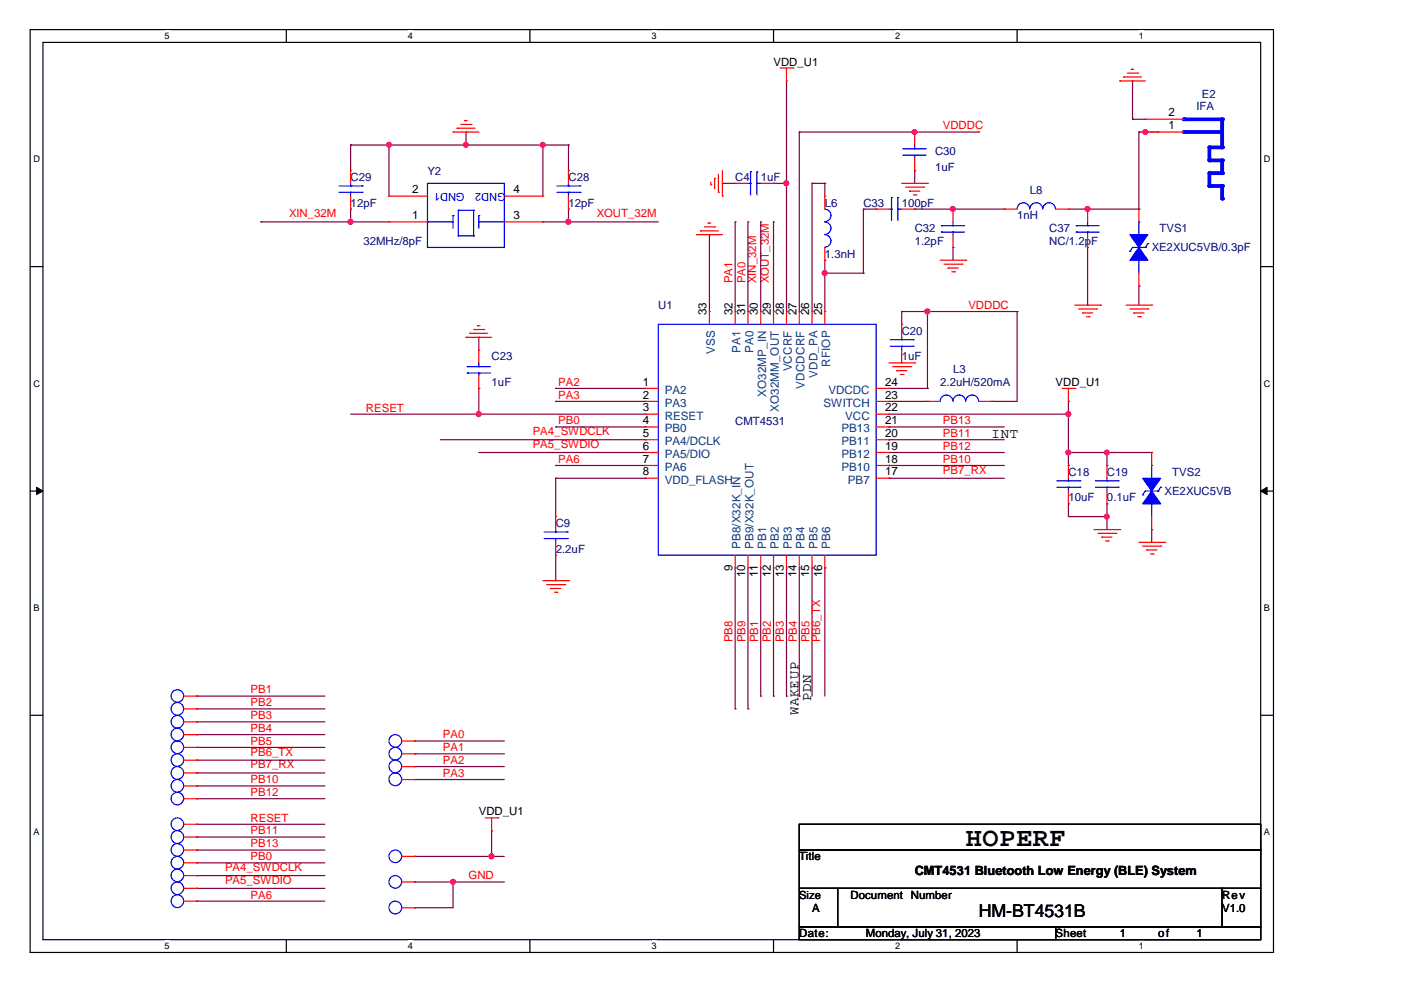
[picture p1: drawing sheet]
<svg xmlns="http://www.w3.org/2000/svg" width="297mm" height="210mm" viewBox="0 0 297 210" stroke-linecap="round" stroke-linejoin="round" font-family="sans-serif">
<path d="M6.4 6.3h263.6v195.6h-263.6zM9.1 9h258.2v190.2h-258.2z" fill="none" stroke="#000" stroke-width=".25"/>
<g fill="#fff">
<path d="M34.9 6.5h1v2.2h-1z"/>
<path d="M34.9 199.4h1v2.2h-1z"/>
</g>
<path d="M60.7 6.3v2.7M60.7 199.2v2.7" fill="none" stroke="#000" stroke-width=".25"/>
<g fill="#fff">
<path d="M86.5 6.5h1v2.2h-1z"/>
<path d="M86.5 199.4h1v2.2h-1z"/>
</g>
<path d="M112.4 6.3v2.7M112.4 199.2v2.7" fill="none" stroke="#000" stroke-width=".25"/>
<g fill="#fff">
<path d="M138.1 6.5h1.1v2.2h-1.1z"/>
<path d="M138.1 199.4h1.1v2.2h-1.1z"/>
</g>
<path d="M164 6.3v2.7M164 199.2v2.7" fill="none" stroke="#000" stroke-width=".25"/>
<g fill="#fff">
<path d="M189.8 6.5h1v2.2h-1z"/>
<path d="M189.8 199.4h1v2.2h-1z"/>
</g>
<path d="M215.6 6.3v2.7M215.6 199.2v2.7" fill="none" stroke="#000" stroke-width=".25"/>
<g fill="#fff">
<path d="M241.4 6.5h1.1v2.2h-1.1z"/>
<path d="M241.4 199.4h1.1v2.2h-1.1z"/>
<path d="M7.1 32.7h1.3v2.2h-1.3z"/>
<path d="M268 32.7h1.3v2.2h-1.3z"/>
<path d="M7.1 80.2h1.3v2.2h-1.3z"/>
<path d="M268 80.2h1.3v2.2h-1.3z"/>
</g>
<path d="M6.4 56.5h2.7M267.3 56.5h2.7" fill="none" stroke="#000" stroke-width=".25"/>
<g fill="#fff">
<path d="M7.1 127.8h1.2v2.2h-1.2z"/>
<path d="M268 127.8h1.2v2.2h-1.2z"/>
</g>
<path d="M6.4 104.1h2.7M267.3 104.1h2.7" fill="none" stroke="#000" stroke-width=".25"/>
<g fill="#000" stroke="#000" stroke-width=".21">
<path d="M7.7 103.3l1.4 .8-1.4 .8z" fill-rule="evenodd"/>
<path d="M267.3 104.1l1.3-.8v1.6z" fill-rule="evenodd"/>
</g>
<g fill="#fff">
<path d="M7.1 175.3h1.2v2.2h-1.2z"/>
<path d="M268 175.3h1.2v2.2h-1.2z"/>
</g>
<path d="M6.4 151.7h2.7M267.3 151.7h2.7M169.5 174.8h97.8v5.4h-97.8zM169.5 180.2h97.8v8.2h-97.8zM169.5 188.4h8.1v8.1h-8.1zM169.5 196.5h54.3v2.7h-54.3zM177.6 188.4h81.5v8.1h-81.5zM223.8 196.5h43.5v2.7h-43.5zM259.1 188.4h8.2v8.1h-8.2z" fill="none" stroke="#000" stroke-width=".25"/>
<g fill="none" stroke="#800040" stroke-width=".25">
<path d="M166.8 17.2v48.9M240.1 17.2h.1M240.1 17.2v8.1M74.3 30.7h.1M74.3 30.7h46.2M74.3 30.7v5.5M82.5 30.7h.1M82.5 30.7v10.9M98.8 30.7h.1M98.8 28h.1M98.8 28v2.7M115.1 30.7h.1"/>
<path d="M115.1 30.7v10.9M120.5 30.7h.1M120.5 30.7v5.5M153.2 38.9h.1M153.2 38.9h2.7M164 38.9h.1M164 38.9h2.8M166.8 38.9h.1M169.5 28h.1M169.5 28v38.1M169.5 28h38M172.2 38.9h.1"/>
<path d="M172.2 38.9v27.2M172.2 38.9h2.7M174.9 38.9h.1M174.9 38.9v2.7M193.9 28h.1M193.9 36.2h.1M193.9 36.2v2.7M207.5 28h.1M240.1 25.3h.1M240.1 25.3h2.7M241.5 28h.1M241.5 28h4"/>
<path d="M241.5 28v16.3M242.8 28h.1M245.5 28h.1M55.3 47h.1M55.3 47h27.2M74.3 44.3h.1M74.3 47h.1M74.3 44.3v2.7M115.1 47h.1M115.1 47h24.5M120.5 44.3h.1M120.5 47h.1"/>
<path d="M120.5 44.3v2.7M150.4 49.8h.1M150.4 49.8v16.3M155.9 47h.1M155.9 47v19.1M158.6 47h.1M158.6 47v19.1M161.3 47h.1M161.3 47v19.1M164 47h.1M164 47v19.1M174.9 57.9h.1"/>
<path d="M174.9 55.2h.1M174.9 55.2v10.9M174.9 57.9h8.1M183 44.3h.1M183 57.9h.1M183 44.3h2.8M183 44.3v13.6M193.9 44.3h.1M193.9 44.3h19M202.1 52.5h.1M202.1 52.5v2.7M212.9 44.3h.1"/>
<path d="M226.5 44.3h15M230.6 44.3h.1M230.6 52.5v12.2M241.5 44.3h.1M101.5 71.5h.1M101.5 71.5v2.7M166.8 66.1h.1M172.2 66.1h.1M191.2 66.1h.1M191.2 66.1h24.4M191.2 66.1v2.7M196.6 66.1h.1"/>
<path d="M196.6 66.1v16.3M215.6 66.1h.1M215.6 66.1v19h-5.4M230.6 64.7h.1M241.5 60.6h.1M241.5 60.6v4.1M74.3 87.8h62.5M93.3 93.2h43.5M101.5 87.8h.1M101.5 82.4h.1M101.5 95.9h35.3M101.5 82.4v5.4"/>
<path d="M117.8 98.7h.1M117.8 82.4h.1M117.8 85.1h.1M117.8 90.5h.1M117.8 98.7h19M117.8 90.5h19M117.8 85.1h19M117.8 82.4h19M136.8 95.9h.1M136.8 93.2h.1M188.5 98.7h.1M188.5 95.9h.1"/>
<path d="M188.5 93.2h.1M188.5 90.5h.1M188.5 98.7h24.4M188.5 95.9h24.4M188.5 87.8h38M188.5 93.2h24.4M188.5 90.5h24.4M188.5 85.1h8.1M188.5 82.4h8.1M196.6 85.1h.1M196.6 82.4h.1M210.2 85.1h.1"/>
<path d="M226.5 95.9h.1M226.5 87.8h.1M226.5 85.1h.1M226.5 98.7h.1M226.5 95.9h17.7M226.5 85.1v13.6M234.7 98.7h.1M234.7 95.9v2.8M244.2 95.9h.1M117.8 101.4h.1M117.8 101.4v8.1M117.8 117.7v5.4"/>
<path d="M117.8 101.4h19M136.8 101.4h.1M188.5 101.4h.1M188.5 101.4h24.4M226.5 106.8h.1M226.5 106.8v2.7h8.2M234.7 109.5h.1M234.7 106.8h.1M234.7 106.8v5.5M244.2 112.3h.1M244.2 112.3v2.7M117.8 123.1h.1"/>
<path d="M155.9 120.4v29.9M158.6 120.4v29.9M161.3 120.4v27.2M164 120.4v27.2M166.8 120.4v27.2M169.5 120.4v27.2M172.2 120.4h.1M172.2 120.4v27.2M174.9 120.4h.1M174.9 120.4v27.2M41.7 153h.1M41.7 158.5h.1"/>
<path d="M41.7 147.6h.1M41.7 150.3h.1M41.7 155.8h.1M41.7 153h27.2M41.7 158.5h27.2M41.7 147.6h27.2M41.7 150.3h27.2M41.7 155.8h27.2M87.9 157.1h.1M87.9 159.8h.1M87.9 157.1h19M87.9 159.8h19"/>
<path d="M155.9 150.3h.1M158.6 150.3h.1M161.3 147.6h.1M164 147.6h.1M166.8 147.6h.1M169.5 147.6h.1M41.7 174.8h.1M41.7 163.9h.1M41.7 166.6h.1M41.7 169.3h.1M41.7 177.5h.1M41.7 161.2h.1"/>
<path d="M41.7 174.8h27.2M41.7 163.9h27.2M41.7 166.6h27.2M41.7 169.3h27.2M41.7 177.5h27.2M41.7 161.2h27.2M87.9 162.5h.1M87.9 165.3h.1M87.9 162.5h19M87.9 165.3h19M104.2 176.1h.1M104.2 176.1v5.5"/>
<path d="M41.7 188.4h.1M41.7 191.1h.1M41.7 182.9h.1M41.7 185.6h.1M41.7 180.2h.1M41.7 188.4h27.2M41.7 191.1h27.2M41.7 182.9h27.2M41.7 185.6h27.2M41.7 180.2h27.2M87.9 181.6h.1M87.9 187h.1"/>
<path d="M87.9 192.5h.1M87.9 181.6h19M87.9 187h19M96.1 187h.1M96.1 187v5.5h-8.2M104.2 181.6h.1"/>
</g>
<g fill="#f0f" stroke="#f0f" stroke-width=".25">
<circle cx="166.7" cy="38.8" r=".52"/>
<circle cx="115.1" cy="30.7" r=".52"/>
<circle cx="98.8" cy="30.7" r=".51"/>
<circle cx="101.5" cy="87.8" r=".54"/>
<circle cx="226.5" cy="95.9" r=".52"/>
<circle cx="234.7" cy="109.5" r=".51"/>
<circle cx="74.3" cy="47" r=".54"/>
<circle cx="120.5" cy="47" r=".54"/>
<circle cx="82.5" cy="30.7" r=".51"/>
<circle cx="193.9" cy="28" r=".51"/>
<circle cx="226.5" cy="87.8" r=".54"/>
<circle cx="196.6" cy="66" r=".54"/>
<circle cx="96" cy="187" r=".52"/>
<circle cx="104.2" cy="181.6" r=".54"/>
<circle cx="174.9" cy="57.9" r=".52"/>
<circle cx="202" cy="44.3" r=".52"/>
<circle cx="230.6" cy="44.3" r=".52"/>
<circle cx="242.8" cy="28" r=".52"/>
<circle cx="234.7" cy="95.9" r=".51"/>
</g>
<g fill="none" stroke="#f00" stroke-width=".25">
<path d="M165.4 14.4h2.7M166.8 17.2h.1M166.8 14.4v2.8M168.1 14.4h.1M237.4 17.2h.1M237.4 17.2h5.4M238.2 16.3h.1M238.2 16.3h3.8M239 15.5h2.2M239.9 14.7h.1M239.9 14.7h.5M241.2 15.5h.1"/>
<path d="M96.1 28h.1M96.1 28h5.4M96.9 27.2h.1M96.9 27.2h3.8M97.7 26.4h2.2M98.5 25.6h.1M98.5 25.6h.6M99.9 26.4h.1M120.5 36.2h.1M120.5 36.2v2.7M150.7 39.2h.1M150.7 38.6v.6"/>
<path d="M151.5 37.8h.1M151.5 37.8v2.2M152.3 37v3.8M153.2 36.2v5.4M155.9 38.9h.1M155.9 38.9h2.7M161.3 38.9h2.7M164 38.9h.1M191.2 38.9h5.4M192 39.7h3.8M193.9 36.2h.1M193.9 28h.1"/>
<path d="M193.9 28v2.7M193.9 33.5v2.7M195.8 39.7h.1M196.6 38.9h.1M120.5 44.3h.1M120.5 41.6v2.7M147.7 49.8h.1M147.7 49.8h5.5M148.5 49h.1M148.5 49h3.8M149.4 48.1h2.1M150.2 47.3h.1"/>
<path d="M150.2 47.3h.5M151.5 48.1h.1M152.3 40.8h.1M153.2 41.6h.1M174.9 41.6h.1M174.9 55.2h.1M174.9 41.6v2.7M174.9 52.5v2.7M185.8 44.3h.1M185.8 44.3h2.7M191.2 44.3h2.7M192.8 40.5h.1"/>
<path d="M192.8 40.5h2.2M193.6 41.3h.6M193.9 44.3h.1M194.2 41.3h.1M199.3 55.2h5.5M200.2 56h3.8M201 56.8h.1M201 56.8h2.2M201.8 57.6h.6M202.4 57.6h.1M204 56h.1M204.8 55.2h.1"/>
<path d="M241.5 44.3h.1M241.5 44.3v2.7M241.5 57.9v2.7M98.8 71.5h.1M98.8 71.5h5.4M99.6 70.7h.1M99.6 70.7h3.8M100.4 69.9h2.2M101.2 69.1h.1M101.2 69.1h.6M101.5 74.2h.1M101.5 74.2v2.7"/>
<path d="M101.5 79.6v2.8M102.6 69.9h.1M150.4 66.1h.1M150.4 66.1v2.7M155.9 66.1h.1M155.9 66.1v2.7M158.6 66.1h.1M158.6 66.1v2.7M161.3 66.1h.1M161.3 66.1v2.7M164 66.1h.1M164 66.1v2.7"/>
<path d="M166.8 66.1h.1M166.8 66.1v2.7M169.5 66.1h.1M169.5 66.1v2.7M172.2 66.1h.1M172.2 66.1v2.7M174.9 66.1h.1M174.9 66.1v2.7M188.5 76.9h5.4M189.3 77.7h3.8M190.1 78.6h.1M190.1 78.6h2.2"/>
<path d="M190.9 79.4h.6M191.5 79.4h.1M193.1 77.7h.1M193.9 76.9h.1M227.9 64.7h5.4M228.7 65.5h3.8M229.5 66.4h.1M229.5 66.4h2.2M230.3 67.2h.6M230.9 67.2h.1M232.5 65.5h.1M233.3 64.7h.1"/>
<path d="M238.8 64.7h5.4M239.6 65.5h3.8M240.4 66.4h.1M240.4 66.4h2.2M241.2 67.2h.6M241.5 60.6h.1M241.8 67.2h.1M243.4 65.5h.1M244.2 64.7h.1M101.5 82.4h.1M136.8 82.4h.1M136.8 85.1h.1"/>
<path d="M136.8 87.8h.1M136.8 90.5h.1M136.8 93.2h.1M136.8 95.9h.1M136.8 98.7h.1M136.8 82.4h2.8M136.8 85.1h2.8M136.8 87.8h2.8M136.8 90.5h2.8M136.8 93.2h2.8M136.8 95.9h2.8M136.8 98.7h2.8"/>
<path d="M185.8 82.4h2.7M185.8 85.1h2.7M185.8 87.8h2.7M185.8 90.5h2.7M185.8 93.2h2.7M185.8 95.9h2.7M185.8 98.7h2.7M188.5 98.7h.1M188.5 95.9h.1M188.5 93.2h.1M188.5 90.5h.1M188.5 87.8h.1"/>
<path d="M188.5 85.1h.1M188.5 82.4h.1M225.2 82.4h2.7M226.5 85.1h.1M226.5 82.4v2.7M227.9 82.4h.1M244.2 95.9h.1M244.2 95.9v2.8M117.8 109.5h.1M117.8 117.7h.1M117.8 109.5v2.8M117.8 115v2.7"/>
<path d="M136.8 101.4h.1M136.8 101.4h2.8M155.9 117.7v2.7M158.6 117.7v2.7M161.3 117.7v2.7M164 117.7v2.7M166.8 117.7v2.7M169.5 117.7v2.7M172.2 117.7v2.7M174.9 117.7v2.7M185.8 101.4h2.7M188.5 101.4h.1"/>
<path d="M231.9 112.3h5.5M232.8 113.1h3.8M233.6 113.9h.1M233.6 113.9h2.2M234.4 114.7h.5M234.9 114.7h.1M236.6 113.1h.1M237.4 112.3h.1M241.5 115h5.4M242.3 115.8h3.8M243.1 116.6h.1M243.1 116.6h2.2"/>
<path d="M243.9 117.4h.6M244.2 112.3h.1M244.2 109.5v2.8M244.5 117.4h.1M246.1 115.8h.1M246.9 115h.1M115.1 123.1h5.4M115.9 124h3.8M116.7 124.8h.1M116.7 124.8h2.2M117.6 125.6h.5M118.1 125.6h.1"/>
<path d="M119.7 124h.1M120.5 123.1h.1M155.9 120.4h.1M158.6 120.4h.1M161.3 120.4h.1M164 120.4h.1M166.8 120.4h.1M169.5 120.4h.1M172.2 120.4h.1M174.9 120.4h.1M39 153h2.7M41.7 153h.1"/>
<path d="M85.2 157.1h2.7M87.9 157.1h.1M39 177.5h2.7M39 161.2h2.7M39 174.8h2.7M41.7 177.5h.1M41.7 161.2h.1M41.7 174.8h.1M85.2 165.3h2.7M85.2 162.5h2.7M87.9 165.3h.1M87.9 162.5h.1"/>
<path d="M102.9 173.4h2.7M104.2 176.1h.1M104.2 173.4v2.7M105.6 173.4h.1M39 180.2h2.7M41.7 180.2h.1M85.2 192.5h2.7M85.2 187h2.7M85.2 181.6h2.7M87.9 192.5h.1M87.9 187h.1M87.9 181.6h.1"/>
</g>
<g fill="none" stroke="#00f" stroke-width=".25">
<path d="M118.1 39.4h4.9M120.5 39.4h.1M120.5 38.9v.5M123 39.4h.1M158.6 38.9h.5M159.1 38.9h.1M159.1 36.4h.1M159.1 36.4v4.9M160.5 36.4h.1M160.5 38.9h.1M160.5 38.9h.8M160.5 36.4v4.9"/>
<path d="M191.5 31.6h.1M191.5 32.9h.1M191.5 31.6h4.8M191.5 32.9h4.8M193.9 32.9h.1M193.9 31.6h.1M193.9 30.7v.9M193.9 32.9v.6M118.1 40.8h4.9M120.5 40.8h.1M120.5 40.8v.8M123 40.8h.1"/>
<path d="M174.8 44.3a1.33 1.33 0 0 1 1.4 1.4 1.33 1.33 0 0 1-1.4 1.3M174.8 47a1.33 1.33 0 0 1 1.4 1.4 1.33 1.33 0 0 1-1.4 1.3M174.8 49.8a1.33 1.33 0 0 1 1.4 1.3 1.33 1.33 0 0 1-1.4 1.3M188.5 44.3h.5M189 44.3h.1M189 41.9h.1M189 41.9v4.9M190.4 41.9h.1M190.4 44.3h.1M190.4 44.3h.8M190.4 41.9v4.9M239.6 53.3h.1"/>
<path d="M241.5 55.2h.1M241.5 47h.1M241.5 47v2.8M241.5 55.2v2.7M242.8 52.5h.1M242.8 52.5h-2.7l-.5 .8M243.4 51.7h.1M243.4 51.7l-.6 .8M99.1 77.7h.1M99.1 79.1h.1M99.1 77.7h4.9M99.1 79.1h4.9"/>
<path d="M101.5 79.1h.1M101.5 77.7h.1M101.5 76.9v.8M101.5 79.1v.5M139.6 68.8h46.2v48.9h-46.2zM244.2 98.7h.1M244.2 98.7v2.7M115.4 114.2h4.9M115.4 112.8h4.9M117.8 112.8h.1M117.8 114.2h.1M117.8 112.3v.5"/>
<path d="M117.8 114.2v.8M120.3 114.2h.1M120.3 112.8h.1M242.3 104.9h.1M244.2 106.8h.1M244.2 106.8v2.7M245.5 104.1h.1M245.5 104.1h-2.7l-.5 .8M246.1 103.3h.1M246.1 103.3l-.6 .8"/>
<circle cx="37.6" cy="153" r="1.33"/>
<circle cx="83.8" cy="157.1" r="1.34"/>
<circle cx="37.6" cy="177.5" r="1.35"/>
<circle cx="37.6" cy="161.1" r="1.33"/>
<circle cx="37.6" cy="174.7" r="1.33"/>
<circle cx="83.8" cy="165.2" r="1.35"/>
<circle cx="83.8" cy="162.5" r="1.34"/>
<circle cx="37.6" cy="180.2" r="1.33"/>
<circle cx="83.8" cy="192.4" r="1.35"/>
<circle cx="83.8" cy="181.6" r="1.34"/>
<circle cx="83.8" cy="187" r="1.34"/>
</g>
<g fill="#00f" stroke="#00f" stroke-width=".25">
<path d="M244.2 104.1l1.9 2.7h-3.8z" fill-rule="evenodd"/>
<path d="M242.3 101.4h3.8l-1.9 2.7z" fill-rule="evenodd"/>
<path d="M241.5 52.5l1.9 2.7h-3.8z" fill-rule="evenodd"/>
<path d="M239.6 49.8h3.8l-1.9 2.7z" fill-rule="evenodd"/>
</g>
<path d="M259.1 28.5v2.8" fill="none" stroke="#00f" stroke-width=".8"/>
<circle cx="259.1" cy="31.3" r=".4" fill="#00f"/>
<path d="M256.4 31.3h2.7" fill="none" stroke="#00f" stroke-width=".8"/>
<circle cx="256.4" cy="31.3" r=".4" fill="#00f"/>
<path d="M256.4 31.3v2.7" fill="none" stroke="#00f" stroke-width=".8"/>
<circle cx="256.4" cy="34" r=".4" fill="#00f"/>
<path d="M256.4 34h2.7" fill="none" stroke="#00f" stroke-width=".8"/>
<circle cx="259.1" cy="34" r=".4" fill="#00f"/>
<path d="M259.1 34v2.7" fill="none" stroke="#00f" stroke-width=".8"/>
<circle cx="259.1" cy="36.7" r=".4" fill="#00f"/>
<path d="M256.4 36.7h2.7" fill="none" stroke="#00f" stroke-width=".8"/>
<circle cx="256.4" cy="36.7" r=".4" fill="#00f"/>
<path d="M256.4 36.7v2.7" fill="none" stroke="#00f" stroke-width=".8"/>
<circle cx="256.4" cy="39.4" r=".4" fill="#00f"/>
<path d="M256.4 39.4h2.7" fill="none" stroke="#00f" stroke-width=".8"/>
<circle cx="259.1" cy="39.4" r=".4" fill="#00f"/>
<path d="M259.1 39.4v2.7" fill="none" stroke="#00f" stroke-width=".8"/>
<circle cx="259.1" cy="42.1" r=".4" fill="#00f"/>
<path d="M251 28h8.1" fill="none" stroke="#00f" stroke-width=".8"/>
<circle cx="251" cy="28" r=".4" fill="#00f"/>
<path d="M259.1 25.3v2.7" fill="none" stroke="#00f" stroke-width=".8"/>
<circle cx="259.1" cy="25.3" r=".4" fill="#00f"/>
<path d="M251 25.3h8.1" fill="none" stroke="#00f" stroke-width=".8"/>
<circle cx="251" cy="25.3" r=".4" fill="#00f"/>
<g fill="none" stroke="#f00" stroke-width=".25">
<path d="M74.3 36.2h.1M74.3 36.2v2.7M242.8 28h.1M242.8 25.3h.1M242.8 28h8.2M242.8 25.3h8.2M74.3 44.3h.1M74.3 41.6v2.7M82.5 47h.1M82.5 41.6h.1M82.5 47h8.1M82.5 41.6h8.1"/>
<path d="M106.9 47h8.2M106.9 41.6h8.2M115.1 47h.1M115.1 41.6h.1M202.1 52.5h.1M202.1 44.3h.1M202.1 44.3v2.7M202.1 49.8v2.7M212.9 44.3h.1M212.9 44.3h2.7M223.8 44.3h2.7M226.5 44.3h.1"/>
<path d="M230.6 52.5h.1M230.6 44.3h.1M230.6 44.3v2.7M230.6 49.8v2.7M191.2 68.8h.1M191.2 76.9h.1M191.2 68.8v2.7M191.2 74.2v2.7M196.6 85.1h.1M196.6 85.1h2.7M207.5 85.1h2.7M210.2 85.1h.1"/>
<path d="M226.5 98.7h.1M226.5 98.7v2.7M234.7 98.7h.1M234.7 98.7v2.7M226.5 106.8h.1M226.5 104.1v2.7M234.7 106.8h.1M234.7 104.1v2.7M39 150.3h2.7M39 158.5h2.7M39 155.8h2.7M39 147.6h2.7"/>
<path d="M41.7 150.3h.1M41.7 158.5h.1M41.7 155.8h.1M41.7 147.6h.1M85.2 159.8h2.7M87.9 159.8h.1M39 166.6h2.7M39 163.9h2.7M39 169.3h2.7M41.7 166.6h.1M41.7 163.9h.1M41.7 169.3h.1"/>
<path d="M39 191.1h2.7M39 185.6h2.7M39 182.9h2.7M39 188.4h2.7M41.7 191.1h.1M41.7 185.6h.1M41.7 182.9h.1M41.7 188.4h.1"/>
</g>
<g fill="none" stroke="#00f" stroke-width=".25">
<path d="M71.9 39.4h4.9M74.3 39.4h.1M74.3 38.9v.5M76.8 39.4h.1M90.6 38.9h16.3v13.6h-16.3zM71.9 40.8h4.9M74.3 40.8h.1M74.3 40.8v.8M76.8 40.8h.1M90.6 47h.1M90.6 47h5.5M96.1 45.7h.1"/>
<path d="M96.1 45.7v2.7M97.2 50h.1M97.2 44.6h.1M97.2 44.6h3.2M97.2 50h3.2M97.2 44.6v5.4M100.4 44.6h.1M100.4 50h.1M100.4 44.6v5.4M101.5 45.7h.1M101.5 47h.1M101.5 45.7v2.7"/>
<path d="M101.5 47h5.4M199.6 47.9h.1M199.6 49.2h.1M199.6 47.9h4.9M199.6 49.2h4.9M202.1 49.2h.1M202.1 47.9h.1M202.1 47v.9M202.1 49.2v.6M215.6 44.3a1.33 1.33 0 0 1 1.4-1.3 1.33 1.33 0 0 1 1.3 1.3M218.4 44.3a1.36 1.36 0 0 1 1.3-1.3 1.36 1.36 0 0 1 1.4 1.3 1.36 1.36 0 0 1 1.3-1.3 1.36 1.36 0 0 1 1.4 1.3M228.2 47.9h.1"/>
<path d="M228.2 49.2h.1M228.2 47.9h4.8M228.2 49.2h4.8M230.6 49.2h.1M230.6 47.9h.1M230.6 47v.9M230.6 49.2v.6M188.8 73.4h4.8M188.8 72h4.8M191.2 72h.1M191.2 73.4h.1M191.2 71.5v.5"/>
<path d="M191.2 73.4v.8M193.6 73.4h.1M193.6 72h.1M199.3 85.1a1.33 1.33 0 0 1 1.4-1.4 1.33 1.33 0 0 1 1.3 1.4M202.1 85.1a1.33 1.33 0 0 1 1.3-1.4 1.33 1.33 0 0 1 1.3 1.4M204.8 85.1a1.36 1.36 0 0 1 1.3-1.4 1.36 1.36 0 0 1 1.4 1.4M224.1 103.3h4.9M224.1 102h4.9M226.5 102h.1M226.5 103.3h.1M226.5 101.4v.6M226.5 103.3v.8"/>
<path d="M229 103.3h.1M229 102h.1M232.2 103.3h4.9M232.2 102h4.9M234.7 102h.1M234.7 103.3h.1M234.7 101.4v.6M234.7 103.3v.8M237.1 103.3h.1M237.1 102h.1"/>
<circle cx="37.6" cy="150.3" r="1.35"/>
<circle cx="37.6" cy="155.7" r="1.33"/>
<circle cx="37.6" cy="158.4" r="1.33"/>
<circle cx="37.6" cy="147.6" r="1.33"/>
<circle cx="83.8" cy="159.8" r="1.34"/>
<circle cx="37.6" cy="163.9" r="1.35"/>
<circle cx="37.6" cy="169.3" r="1.33"/>
<circle cx="37.6" cy="166.6" r="1.33"/>
<circle cx="37.6" cy="191.1" r="1.35"/>
<circle cx="37.6" cy="185.6" r="1.33"/>
<circle cx="37.6" cy="182.9" r="1.33"/>
<circle cx="37.6" cy="188.3" r="1.33"/>
</g>
<g fill="#f0f" stroke="#f0f" stroke-width=".25">
<circle cx="166.7" cy="38.8" r=".52"/>
<circle cx="115.1" cy="30.7" r=".52"/>
<circle cx="98.8" cy="30.7" r=".51"/>
<circle cx="101.5" cy="87.8" r=".54"/>
<circle cx="226.5" cy="95.9" r=".52"/>
<circle cx="234.7" cy="109.5" r=".51"/>
<circle cx="74.3" cy="47" r=".54"/>
<circle cx="120.5" cy="47" r=".54"/>
<circle cx="82.5" cy="30.7" r=".51"/>
<circle cx="193.9" cy="28" r=".51"/>
<circle cx="226.5" cy="87.8" r=".54"/>
<circle cx="196.6" cy="66" r=".54"/>
<circle cx="96" cy="187" r=".52"/>
<circle cx="104.2" cy="181.6" r=".54"/>
<circle cx="174.9" cy="57.9" r=".52"/>
<circle cx="202" cy="44.3" r=".52"/>
<circle cx="230.6" cy="44.3" r=".52"/>
<circle cx="242.8" cy="28" r=".52"/>
<circle cx="234.7" cy="95.9" r=".51"/>
</g>
<text font-size="5.7" x="204.8" y="179.5">HOPERF</text>
<text font-size="3.8" x="207.5" y="194.5">HM-BT4531B</text>
<g font-size="3">
<text x="210.2" y="92.9">INT</text>
<text x="172" y="148.7" transform="rotate(-90 172 148.7)">PDN</text>
<text x="169.3" y="151.7" transform="rotate(-90 169.3 151.7)">WAKEUP</text>
</g>
<text font-size="2.7" x="193.9" y="185.5">CMT4531 Bluetooth Low Energy (BLE) System</text>
<g font-size="2.5">
<text x="247.7" y="27.4">1</text>
<text x="247.7" y="24.7">2</text>
<text x="87.4" y="41">2</text>
<text x="108.8" y="41">4</text>
<text x="87.4" y="46.5">1</text>
<text x="108.8" y="46.5">3</text>
<text x="149.8" y="66.9" transform="rotate(-90 149.8 66.9)">33</text>
<text x="155.3" y="66.9" transform="rotate(-90 155.3 66.9)">32</text>
<text x="158" y="66.9" transform="rotate(-90 158 66.9)">31</text>
<text x="160.7" y="66.9" transform="rotate(-90 160.7 66.9)">30</text>
<text x="163.4" y="66.9" transform="rotate(-90 163.4 66.9)">29</text>
<text x="166.2" y="66.9" transform="rotate(-90 166.2 66.9)">28</text>
<text x="168.9" y="66.9" transform="rotate(-90 168.9 66.9)">27</text>
<text x="171.6" y="66.9" transform="rotate(-90 171.6 66.9)">26</text>
<text x="174.3" y="66.9" transform="rotate(-90 174.3 66.9)">25</text>
<text x="136.3" y="81.8">1</text>
<text x="187.7" y="81.8">24</text>
<text x="136.3" y="84.5">2</text>
<text x="136.3" y="87.2">3</text>
<text x="136.3" y="89.9">4</text>
<text x="187.7" y="87.2">22</text>
<text x="187.7" y="89.9">21</text>
<text x="187.7" y="84.5">23</text>
<text x="136.3" y="92.6">5</text>
<text x="136.3" y="95.3">6</text>
<text x="187.7" y="95.3">19</text>
<text x="187.7" y="92.6">20</text>
<text x="136.3" y="98.1">7</text>
<text x="136.3" y="100.8">8</text>
<text x="187.7" y="100.8">17</text>
<text x="187.7" y="98.1">18</text>
<text x="155.3" y="121" transform="rotate(-90 155.3 121)">9</text>
<text x="158" y="122.4" transform="rotate(-90 158 122.4)">10</text>
<text x="160.7" y="122.4" transform="rotate(-90 160.7 122.4)">11</text>
<text x="163.4" y="122.4" transform="rotate(-90 163.4 122.4)">12</text>
<text x="166.2" y="122.4" transform="rotate(-90 166.2 122.4)">13</text>
<text x="168.9" y="122.4" transform="rotate(-90 168.9 122.4)">14</text>
<text x="171.6" y="122.4" transform="rotate(-90 171.6 122.4)">15</text>
<text x="174.3" y="122.4" transform="rotate(-90 174.3 122.4)">16</text>
</g>
<g font-size="2.5" fill="#004080">
<text x="151.6" y="75.1" transform="rotate(-90 151.6 75.1)">VSS</text>
<text x="157" y="74.8" transform="rotate(-90 157 74.8)">PA1</text>
<text x="159.7" y="74.8" transform="rotate(-90 159.7 74.8)">PA0</text>
<text x="176" y="77.7" transform="rotate(-90 176 77.7)">RFIOP</text>
<text x="140.9" y="83.5">PA2</text>
<text x="167.9" y="78.8" transform="rotate(-90 167.9 78.8)">VCCRF</text>
<text x="170.6" y="82.4" transform="rotate(-90 170.6 82.4)">VDCDCRF</text>
<text x="173.3" y="80.1" transform="rotate(-90 173.3 80.1)">VDD_PA</text>
<text x="175.6" y="83.5">VDCDC</text>
<text x="140.9" y="86.2">PA3</text>
<text x="140.9" y="89">RESET</text>
<text x="162.4" y="84.1" transform="rotate(-90 162.4 84.1)">XO32MP_IN</text>
<text x="165.1" y="87.3" transform="rotate(-90 165.1 87.3)">XO32MM_OUT</text>
<text x="174.6" y="86.2">SWITCH</text>
<text x="179.2" y="89">VCC</text>
<text x="140.9" y="91.7">PB0</text>
<text x="140.9" y="94.4">PA4/DCLK</text>
<text x="178.4" y="94.4">PB11</text>
<text x="178.4" y="91.7">PB13</text>
<text x="140.9" y="97.1">PA5/DIO</text>
<text x="140.9" y="99.8">PA6</text>
<text x="178.4" y="99.8">PB10</text>
<text x="178.4" y="97.1">PB12</text>
<text x="140.9" y="102.5">VDD_FLASH</text>
<text x="179.7" y="102.5">PB7</text>
<text x="157" y="116.3" transform="rotate(-90 157 116.3)">PB8/X32K_IN</text>
<text x="159.7" y="116.3" transform="rotate(-90 159.7 116.3)">PB9/X32K_OUT</text>
<text x="162.4" y="116.3" transform="rotate(-90 162.4 116.3)">PB1</text>
<text x="165.1" y="116.3" transform="rotate(-90 165.1 116.3)">PB2</text>
<text x="167.9" y="116.3" transform="rotate(-90 167.9 116.3)">PB3</text>
<text x="170.6" y="116.3" transform="rotate(-90 170.6 116.3)">PB4</text>
<text x="173.3" y="116.3" transform="rotate(-90 173.3 116.3)">PB5</text>
<text x="176" y="116.3" transform="rotate(-90 176 116.3)">PB6</text>
</g>
<g font-size="2.4">
<text x="164" y="13.9">VDD_U1</text>
<text x="223.8" y="81.8">VDD_U1</text>
<text x="101.5" y="172.9">VDD_U1</text>
<text x="169.5" y="182.4">Title</text>
<text x="169.5" y="190.6">Size</text>
<text x="180.3" y="190.6">Document Number</text>
<text x="259.1" y="190.6">Rev</text>
<text x="172.2" y="193.3">A</text>
<text x="259.1" y="193.3">V1.0</text>
<text x="169.5" y="198.7">Date:</text>
<text x="183.6" y="198.7">Monday, July 31, 2023</text>
<text x="223.8" y="198.7">Sheet</text>
<text x="237.4" y="198.7">1</text>
<text x="245.5" y="198.7">of</text>
<text x="253.7" y="198.7">1</text>
</g>
<g font-size="2.4" fill="#000080">
<text x="253.7" y="23.4">IFA</text>
<text x="254.8" y="20.7">E2</text>
<text x="198.2" y="32.9">C30</text>
<text x="74.3" y="38.4">C29</text>
<text x="90.6" y="37">Y2</text>
<text x="120.5" y="38.4">C28</text>
<text x="155.9" y="38.4">C4</text>
<text x="161.3" y="38.4">1uF</text>
<text x="198.2" y="36.2">1uF</text>
<text x="218.4" y="41.1">L8</text>
<text x="74.3" y="43.8">12pF</text>
<text x="120.5" y="43.8">12pF</text>
<text x="174.9" y="43.8">L6</text>
<text x="183" y="43.8">C33</text>
<text x="191.2" y="43.8">100pF</text>
<text x="215.6" y="46.5">1nH</text>
<text x="77" y="52">32MHz/8pF</text>
<text x="193.9" y="49.2">C32</text>
<text x="193.9" y="52">1.2pF</text>
<text x="222.5" y="49.2">C37</text>
<text x="222.5" y="52">NC/1.2pF</text>
<text x="244.2" y="53.3">XE2XUC5VB/0.3pF</text>
<text x="245.8" y="49.2">TVS1</text>
<text x="174.9" y="54.7">1.3nH</text>
<text x="139.6" y="65.5">U1</text>
<text x="191.2" y="71">C20</text>
<text x="104.2" y="76.4">C23</text>
<text x="191.2" y="76.4">1uF</text>
<text x="104.2" y="81.8">1uF</text>
<text x="199.3" y="81.8">2.2uH/520mA</text>
<text x="202.1" y="79.1">L3</text>
<text x="155.9" y="90">CMT4531</text>
<text x="226.5" y="100.9">C18</text>
<text x="234.7" y="100.9">C19</text>
<text x="248.5" y="100.9">TVS2</text>
<text x="226.5" y="106.3">10uF</text>
<text x="234.7" y="106.3">0.1uF</text>
<text x="246.9" y="105">XE2XUC5VB</text>
<text x="117.8" y="111.7">C9</text>
<text x="117.8" y="117.2">2.2uF</text>
</g>
<g font-size="2.4" fill="#f00">
<text x="199.9" y="27.4">VDDDC</text>
<text x="61.3" y="46.1">XIN_32M</text>
<text x="126.5" y="46.1">XOUT_32M</text>
<text x="155.3" y="60.1" transform="rotate(-90 155.3 60.1)">PA1</text>
<text x="158" y="60.1" transform="rotate(-90 158 60.1)">PA0</text>
<text x="160.3" y="60.1" transform="rotate(-90 160.3 60.1)">XIN_32M</text>
<text x="163" y="60.1" transform="rotate(-90 163 60.1)">XOUT_32M</text>
<text x="205.3" y="65.5">VDDDC</text>
<text x="118.4" y="81.8">PA2</text>
<text x="77.6" y="87.3">RESET</text>
<text x="118.4" y="84.6">PA3</text>
<text x="118.4" y="90">PB0</text>
<text x="199.9" y="90">PB13</text>
<text x="112.9" y="95">PA5_SWDIO</text>
<text x="112.9" y="92.3">PA4_SWDCLK</text>
<text x="199.9" y="95.4">PB12</text>
<text x="199.9" y="92.7">PB11</text>
<text x="118.4" y="98.1">PA6</text>
<text x="199.9" y="100.4">PB7_RX</text>
<text x="199.9" y="98.1">PB10</text>
<text x="155.3" y="136.2" transform="rotate(-90 155.3 136.2)">PB8</text>
<text x="158" y="136.2" transform="rotate(-90 158 136.2)">PB9</text>
<text x="160.7" y="136.2" transform="rotate(-90 160.7 136.2)">PB1</text>
<text x="163.4" y="136.2" transform="rotate(-90 163.4 136.2)">PB2</text>
<text x="166.2" y="136.2" transform="rotate(-90 166.2 136.2)">PB3</text>
<text x="168.9" y="136.2" transform="rotate(-90 168.9 136.2)">PB4</text>
<text x="171.6" y="136.2" transform="rotate(-90 171.6 136.2)">PB5</text>
<text x="173.9" y="136.2" transform="rotate(-90 173.9 136.2)">PB6_TX</text>
<text x="53.1" y="147">PB1</text>
<text x="53.1" y="149.7">PB2</text>
<text x="53.1" y="152.5">PB3</text>
<text x="53.1" y="155.2">PB4</text>
<text x="53.1" y="157.9">PB5</text>
<text x="53.1" y="160.2">PB6_TX</text>
<text x="93.9" y="162">PA2</text>
<text x="93.9" y="156.6">PA0</text>
<text x="93.9" y="159.3">PA1</text>
<text x="53.1" y="162.9">PB7_RX</text>
<text x="53.1" y="166.1">PB10</text>
<text x="93.9" y="164.7">PA3</text>
<text x="53.1" y="168.8">PB12</text>
<text x="53.1" y="174.2">RESET</text>
<text x="53.1" y="176.9">PB11</text>
<text x="53.1" y="179.7">PB13</text>
<text x="47.7" y="184.7">PA4_SWDCLK</text>
<text x="53.1" y="182.4">PB0</text>
<text x="47.7" y="187.4">PA5_SWDIO</text>
<text x="53.1" y="190.5">PA6</text>
<text x="99.4" y="186.5">GND</text>
</g>
<g font-size="2.3" fill="#00f">
<text x="98.5" y="40.9" transform="rotate(-180 98.5 40.9)">GND1</text>
<text x="107.2" y="40.9" transform="rotate(-180 107.2 40.9)">GND2</text>
</g>
<g font-size="1.9">
<text x="34.9" y="8.3">5</text>
<text x="86.5" y="8.3">4</text>
<text x="138.1" y="8.3">3</text>
<text x="189.8" y="8.3">2</text>
<text x="241.4" y="8.3">1</text>
<text x="7.1" y="34.4">D</text>
<text x="268" y="34.4">D</text>
<text x="7.1" y="82">C</text>
<text x="268" y="82">C</text>
<text x="7.1" y="129.6">B</text>
<text x="268" y="129.6">B</text>
<text x="7.1" y="177.1">A</text>
<text x="268" y="177.1">A</text>
<text x="34.9" y="201.2">5</text>
<text x="86.5" y="201.2">4</text>
<text x="138.1" y="201.2">3</text>
<text x="189.8" y="201.2">2</text>
<text x="241.4" y="201.2">1</text>
</g>
</svg>
